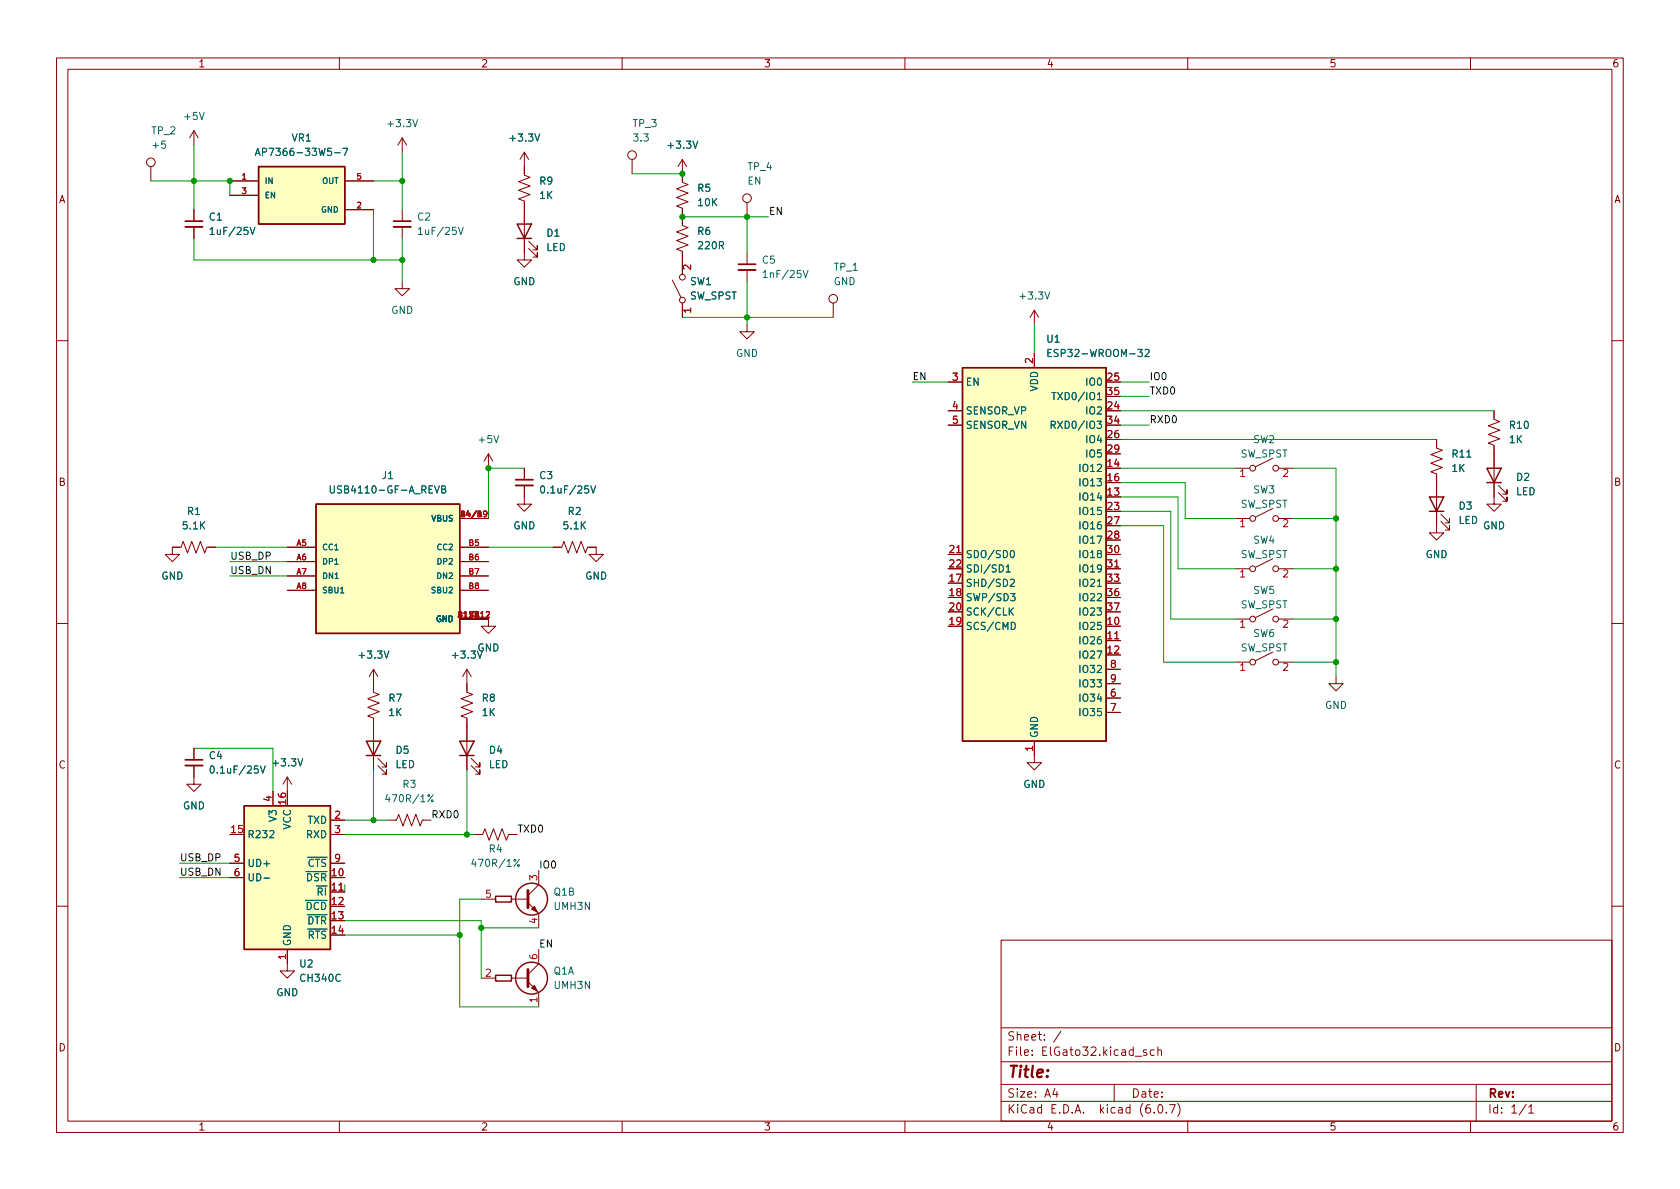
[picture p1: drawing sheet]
<svg xmlns="http://www.w3.org/2000/svg" width="297mm" height="210mm" viewBox="0 0 297 210" stroke-linecap="round" stroke-linejoin="round" font-family="sans-serif">
<g fill="none" stroke="#840000" stroke-width=".18">
<path d="M10 10.2h277v190.1h-277zM12 12.2h273v186.1h-273zM60 10.2v2M110 10.2v2M160 10.2v2M210 10.2v2M260 10.2v2M26.7 29.5v2.5M34.3 23.1v2.5M34.3 37.1v2M34.3 23.1l-.8 1.3M34.3 23.1l.8 1.3"/>
<path d="M40.6 32h5.1M40.6 34.5h5.1M61 32h5M61 37.1h5M71.1 24.4l-.7 1.2M71.1 24.4v2.5M71.1 37.1v2M71.1 24.4l.8 1.2M92.7 26.9v4.1l1 .4-2 .7 2 .8-2 .7 2 .8-2 .8 1 .4v10.4h1.3l-1.3 1.2-1.3-1.2h1.3M92.7 26.9l-.8 1.3M92.7 26.9l.8 1.3M111.8 28.2v2.5"/>
<path d="M120.6 28.2v4.1l1.1 .3-2.1 .8 2.1 .8-2.1 .7 2.1 .8-2.1 .7 1 .4v3.1l1.1 .4-2.1 .7 2.1 .8-2.1 .7 2.1 .8-2.1 .8 1 .3v4.1M120.6 28.2l-.7 1.3M120.6 28.2l.8 1.3M132.1 35.8v2.5M34.3 40.1v2.1M71.1 49.8v1.2h1.3l-1.3 1.3-1.3-1.3h1.3M71.1 40.1v2.1M93.5 43.9l1.5 1.6v-.8v.8h-.8M93.5 42.7l1.5 1.5v-.8v.8h-.8M118.9 49.5l1.5 3.1M120.6 53.6v2.5M132.1 57.4v1.3h1.2l-1.2 1.2-1.3-1.2h1.3"/>
<path d="M132.1 44.7v2M132.1 47.7v2.1M147.3 53.6v2.5M182.9 54.9l-.8 1.2M182.9 54.9v2.5M182.9 54.9l.7 1.2M10 60.2h2M167.6 67.6h2.6M167.6 72.6h2.6M167.6 75.2h2.6M182.9 62.5v2.5M254 77.7v1.5l1 .4-2 .8 2 .7-2 .8 2 .8-2 .7 1 .4v10.4h1.3l-1.3 1.3-1.3-1.3h1.3"/>
<path d="M264.2 72.6v1.6l1 .3-2.1 .8 2.1 .8-2.1 .7 2.1 .8-2.1 .8 1.1 .3v10.4h1.2l-1.2 1.3-1.3-1.3h1.3M285 60.2h2M38.1 96.8h-1.5l-.4 1-.8-2-.7 2-.8-2-.8 2-.7-2-.4 1h-1.5v1.2h1.2l-1.2 1.3-1.3-1.3h1.3M50.8 96.8h5.1M50.8 99.3h5.1M81.3 96.8h5.1M81.3 91.7h5.1M81.3 99.3h5.1M86.4 80.3l-.8 1.2M86.4 80.3v2.5M86.4 80.3l.7 1.2M92.7 85.8v3.3h1.3l-1.3 1.3-1.3-1.3h1.3"/>
<path d="M92.7 82.8v2M97.8 96.8h1.5l.4-1 .8 2 .7-2 .8 2 .7-2 .8 2 .4-1h1.5v1.2h1.3l-1.3 1.3-1.3-1.3h1.3M167.6 98h2.6M218.4 91.7h2.6M218.4 82.8h2.6M225 98.8l-3 1.5M225 89.9l-3 1.5M225 81l-3 1.5M226.1 91.7h2.5M226.1 82.8h2.5M254.8 92.2l1.5 1.5v-.7v.7h-.8M254.8 90.9l1.5 1.6v-.8v.8h-.8"/>
<path d="M264.9 87.1l1.5 1.5v-.7v.7h-.7M264.9 85.8l1.5 1.6v-.8v.8h-.7M10 110.2h2M50.8 101.8h5.1M50.8 104.4h5.1M66 118.4v4l1.1 .4-2.1 .8 2.1 .7-2.1 .8 2.1 .8-2.1 .7 1 .4v9.1M66 118.4l-.7 1.2M66 118.4l.8 1.2M81.3 109.5h5.1v1.2h1.2l-1.2 1.3-1.3-1.3h1.3M81.3 101.8h5.1M81.3 104.4h5.1M82.5 118.4v4l1.1 .4-2.1 .8 2.1 .7-2.1 .8 2.1 .8-2.1 .7 1 .4v9.1"/>
<path d="M82.5 118.4l-.7 1.2M82.5 118.4l.8 1.2M195.6 100.6h2.5M195.6 113.3h2.5M195.6 118.4h2.5M218.4 117.1h2.6M218.4 100.6h2.6M218.4 109.5h2.6M225 115.3l-3 1.5M225 107.7l-3 1.5M226.1 117.1h2.5M226.1 100.6h2.5"/>
<path d="M226.1 109.5h2.5M236.2 119.6v1.3h1.3l-1.3 1.3-1.3-1.3h1.3M285 110.2h2M34.3 135.4v3.3h1.3l-1.3 1.2-1.3-1.2h1.3M34.3 132.3v2.1M48.3 139.9v2.6M50.8 137.4l-.8 1.3M50.8 137.4v2.5M50.8 137.4l.8 1.3M66.8 135.4l1.5 1.5v-.8v.8h-.7M66.8 134.1l1.5 1.5v-.7v.7h-.7M83.3 135.4l1.5 1.5v-.8v.8h-.7"/>
<path d="M83.3 134.1l1.5 1.5v-.7v.7h-.7M182.9 131.1v3.8h1.2l-1.2 1.2-1.3-1.2h1.3M195.6 123.4h2.5M195.6 126h2.5M195.6 120.9h2.5M40.6 152.6h2.6M40.6 155.2h2.6M58.4 157.7h2.6M58.4 145h2.6M58.4 147.6h2.6M58.4 152.6h2.6M68.6 145h1.5l.4-1 .7 2 .8-2 .8 2 .7-2 .8 2 .4-1h1.5"/>
<path d="M83.8 147.6h1.5l.4-1 .8 2 .7-2 .8 2 .8-2 .7 2 .4-1h1.5M85.1 159h2.5M90.4 159h2.9M93.3 159.6l1.9 1.9v2.6M95.2 153.9v2.6l-1.9 1.9M10 160.2h2M50.8 167.9v3.8h1.3l-1.3 1.3-1.3-1.3h1.3M85.1 173h2.5M90.4 173h2.9M93.3 173.6l1.9 1.9v2.5M95.2 167.9v2.5l-1.9 1.9M177 166.3h108v32h-108z"/>
<path d="M285 160.2h2M60 198.3v2M110 198.3v2M160 198.3v2M177 194.8h108M177 191.8h108M177 187.8h108M177 181.8h108M186.5 192.5l-.4 1h1M186.9 193v1M187.6 182.4l-1.3 1.9M197 191.8v3"/>
<path d="M200.7 186.8h1.2M202.7 185.7l-.3-.1-.3 .2 .1 .3 .5 .1v.4h-.6M204.1 196.7v.1M204.1 185.7l-.5-.1-.2 .3v.4l.1 .3h.6M204.7 185.8l.2-.2 .4 .1 .1 .9M204.7 185.1v1.5M204.9 195.4l.2-.1a.81 .81 0 0 1 .6 .7 .81 .81 0 0 1-.3 .8h-.2a.81 .81 0 0 1-.6-.6 .81 .81 0 0 1 .3-.8zM206.2 196.7v.1M206.8 195.3h1l-.7 1.5M208.2 195.1a1.72 1.72 0 0 1 0 2.3M210 198.3v2M260 198.3v2"/>
<path d="M261 191.8v6.5M269.9 195.3l-1.3 1.9M270.3 195.8l.4-.5v1.5M270.3 196.8h.9"/>
<circle cx="26.7" cy="28.7" r=".76"/>
<circle cx="111.8" cy="27.4" r=".76"/>
<circle cx="132.1" cy="35" r=".76"/>
<circle cx="120.7" cy="53.1" r=".51"/>
<circle cx="120.7" cy="49" r=".51"/>
<circle cx="147.3" cy="52.8" r=".76"/>
<circle cx="221.5" cy="82.8" r=".51"/>
<circle cx="221.5" cy="91.7" r=".51"/>
<circle cx="225.6" cy="82.8" r=".51"/>
<circle cx="225.6" cy="91.7" r=".51"/>
<circle cx="221.5" cy="100.6" r=".51"/>
<circle cx="221.5" cy="117.1" r=".51"/>
<circle cx="221.5" cy="109.5" r=".51"/>
<circle cx="225.6" cy="117.1" r=".51"/>
<circle cx="225.6" cy="109.5" r=".51"/>
<circle cx="225.6" cy="100.6" r=".51"/>
</g>
<g fill="none" stroke="#840000" stroke-width=".25">
<path d="M45.7 29.5h15.3v10.1h-15.3zM91.4 39.6h2.6l-1.3 2.6zM91.4 42.2h2.6M170.2 65h25.4v66.1h-25.4zM55.9 89.1h25.4v22.9h-25.4zM252.7 87.9h2.6l-1.3 2.5zM252.7 90.4h2.6M262.9 82.8h2.5l-1.2 2.5zM262.9 85.3h2.5M64.8 131.1h2.5l-1.3 2.5zM64.8 133.6h2.5M81.3 131.1h2.5l-1.3 2.5z"/>
<path d="M81.3 133.6h2.5M43.2 142.5h15.2v25.4h-15.2zM87.6 158.5h2.8v1h-2.8zM87.6 172.5h2.8v1h-2.8z"/>
<circle cx="94" cy="159" r="2.82"/>
<circle cx="94" cy="173" r="2.82"/>
</g>
<path d="M32.8 40.1h3M69.6 40.1h3M130.6 47.7h3M91.2 85.8h3M32.8 135.4h3" fill="none" stroke="#840000" stroke-width=".33"/>
<path d="M32.8 39.1h3M69.6 39.1h3M130.6 46.7h3M91.2 84.8h3M32.8 134.4h3" fill="none" stroke="#840000" stroke-width=".3"/>
<g fill="none" stroke="#006464" stroke-width=".18">
<path d="M45.1 27.5l.5-1.3 .4 1.3M45.3 27.1h.6M60.6 26.2h.9l-.6 1.3M37.2 40.6l.3-.4v1.3M37.2 41.5h.7M44.2 40.2l.5 1.3 .4-1.3M74 40.6l.3-.4v1.3M74 41.5h.7M81.1 40.2l.4 1.3 .4-1.3M134.9 48.2l.4-.4v1.3M134.9 49.1h.8M142 47.8l.4 1.3 .5-1.3"/>
<path d="M185.3 62.4h.4M185.9 75.1h.6l.1-.2-.1-.3-.6-.1v1.3M185.9 61.8h-.6v1.3h.6M186 69.4h.7M186.2 75.1l.4 .7M186.3 69.4v1.3M202.5 61.9l.4-.1 .3 .3-.8 1h.8M58.4 85.9v1l.2 .3 .4-.1 .1-.2v-1M78.1 86.5h.5l.2-.2-.1-.3-.6-.1v1.3h.5l.2-.1v-.3l-.3-.3M95.8 86l.1-.1a.68 .68 0 0 1 .4 .7 .68 .68 0 0 1-.4 .6 .84 .84 0 0 1-.1-1.2zM104.5 85.9l.4 1.3 .4-1.3M178.7 97.5l.2-.2a.68 .68 0 0 1 .5 .7 .68 .68 0 0 1-.5 .6l-.2-.1-.1-.4z"/>
<path d="M177.9 100.2l.4-.3v1.3M177.9 101.2h.7M178.6 102.5l.5-.1 .3 .4-.8 .9h.8M178.6 108l.6 .8M178.7 105h.8l-.5 .4 .4 .2v.5l-.2 .1-.5-.1M178.8 110a.64 .64 0 0 1 .7 .7 .64 .64 0 0 1-.7 .6zM179.2 107.5l-.8 .7M37.3 135.6l.2-.2a.68 .68 0 0 1 .4 .7 .68 .68 0 0 1-.4 .6l-.2-.1-.1-.4zM46 135.4l.5 1.3 .4-1.3M46.7 155.3h.9M76.6 140.5l-1 1.3M91.8 152l-.9 1.2"/>
<circle cx="76.4" cy="141.6" r=".18"/>
<circle cx="91.6" cy="153" r=".18"/>
</g>
<g fill="#ffffc2" stroke="#ffffc2" stroke-width=".18">
<path d="M170.2 65h25.4v66.1h-25.4z"/>
<path d="M55.9 89.1h25.4v22.9h-25.4z"/>
<path d="M43.2 142.5h15.2v25.4h-15.2z"/>
<path d="M45.7 29.5h15.3v10.1h-15.3z"/>
</g>
<path d="M93.3 157.5v3M93.3 171.4v3.1" fill="none" stroke="#840000" stroke-width=".51"/>
<g fill="#840000" stroke="#840000" stroke-width=".18">
<path d="M94.5 160.3l.5 1-1-.5z"/>
<path d="M94 174.7l.5-.5 .5 1.1z"/>
</g>
<path d="M81 109.2l.3-1.1 .4 1.1M86 108.2l.4-.1 .2 .3-.7 .8h.7" fill="none" stroke="#a90000" stroke-width=".18"/>
<g fill="none" stroke="#009600" stroke-width=".18">
<path d="M26.7 32h13.9v2.5M34.3 25.6v11.5M66 37.1v8.9M66 32h5.1M71.1 26.9v10.2M111.8 30.7h8.8M120.6 38.3h15.3M132.1 38.3v6.4M34.3 42.2v3.8h36.8M71.1 42.2v7.6M120.6 56.1h26.7M132.1 49.8v7.6"/>
<path d="M182.9 57.4v5.1M161.3 67.6h6.3M198.1 70.1h5.1M198.1 77.7h55.9M198.1 72.6h66.1M198.1 67.6h5.1M198.1 75.2h5.1M38.1 96.8h12.7M40.6 99.3h10.2M86.4 96.8h11.4M92.7 82.8h-6.3v8.9M198.1 82.8h20.3"/>
<path d="M198.1 85.3h11.4v6.4h8.9M198.1 87.9h10.2v12.7h10.1M198.1 93h7.6v24.1h12.7M198.1 90.4h8.9v19.1h11.4M228.6 82.8h7.6v36.8M228.6 91.7h7.6M40.6 101.8h10.2M228.6 100.6h7.6M228.6 109.5h7.6M228.6 117.1h7.6M34.3 132.3h14v7.6M66 136.1v8.9"/>
<path d="M82.5 136.1v11.5M31.7 152.6h8.9M31.7 155.2h8.9M61 145h7.6M61 156.5v1.2M61 147.6h22.8M85.1 159h-3.8v19h13.9M61 162.8h24.1v10.2M61 165.3h20.3M85.1 164.1h10.1"/>
</g>
<g fill="#009600" stroke="#009600" stroke-width=".18">
<circle cx="81.3" cy="165.3" r=".46"/>
<circle cx="85.1" cy="164.1" r=".46"/>
<circle cx="66" cy="145" r=".46"/>
<circle cx="82.5" cy="147.6" r=".46"/>
<circle cx="236.2" cy="91.7" r=".46"/>
<circle cx="236.2" cy="109.5" r=".46"/>
<circle cx="236.2" cy="100.6" r=".46"/>
<circle cx="86.4" cy="82.8" r=".46"/>
<circle cx="71.1" cy="32" r=".46"/>
<circle cx="66" cy="46" r=".46"/>
<circle cx="40.6" cy="32" r=".46"/>
<circle cx="34.3" cy="32" r=".46"/>
<circle cx="71.1" cy="46" r=".46"/>
<circle cx="120.6" cy="30.7" r=".46"/>
<circle cx="120.6" cy="38.3" r=".46"/>
<circle cx="132.1" cy="38.3" r=".46"/>
<circle cx="132.1" cy="56.1" r=".46"/>
<circle cx="236.2" cy="117.1" r=".46"/>
</g>
<text font-size="2.8" fill="#840000" x="178" y="190.6">Title:</text>
<g font-size="2.1" fill="#840000">
<text x="178" y="184">Sheet: /</text>
<text x="178" y="186.7">File: ElGato32.kicad_sch</text>
<text x="178" y="196.9">KiCad E.D.A. kicad (6.0.7)</text>
<text x="178" y="194.1">Size: A4</text>
<text x="200" y="194.1">Date:</text>
<text x="263" y="194.1">Rev:</text>
<text x="263" y="196.9">Id: 1/1</text>
</g>
<g font-size="1.8" fill="#840000">
<text x="35" y="11.9">1</text>
<text x="85" y="11.9">2</text>
<text x="135" y="11.9">3</text>
<text x="185" y="11.9">4</text>
<text x="235" y="11.9">5</text>
<text x="285" y="11.9">6</text>
<text x="10.3" y="35.9">A</text>
<text x="285.3" y="35.9">A</text>
<text x="10.3" y="85.9">B</text>
<text x="285.3" y="85.9">B</text>
<text x="10.3" y="135.9">C</text>
<text x="285.3" y="135.9">C</text>
<text x="10.3" y="185.9">D</text>
<text x="285.3" y="185.9">D</text>
<text x="35" y="199.9">1</text>
<text x="85" y="199.9">2</text>
<text x="135" y="199.9">3</text>
<text x="185" y="199.9">4</text>
<text x="235" y="199.9">5</text>
<text x="285" y="199.9">6</text>
</g>
<g font-size="1.8" fill="#006464">
<text x="26.8" y="23.7">TP_2</text>
<text x="32.7" y="21.2">+5V</text>
<text x="68.8" y="22.5">+3.3V</text>
<text x="111.9" y="22.5">TP_3</text>
<text x="27.1" y="26.3">+5</text>
<text x="46.8" y="27.6">AP7366-33W5-7</text>
<text x="51.6" y="25">VR1</text>
<text x="90.4" y="25">+3.3V</text>
<text x="112.1" y="25">3.3</text>
<text x="118.3" y="26.3">+3.3V</text>
<text x="95.4" y="32.6">R9</text>
<text x="95.4" y="35.2">1K</text>
<text x="123.4" y="33.9">R5</text>
<text x="132.2" y="32.6">EN</text>
<text x="132.3" y="30.1">TP_4</text>
<text x="37" y="39">C1</text>
<text x="37.7" y="41.5">1uF/25V</text>
<text x="73.8" y="39">C2</text>
<text x="74.5" y="41.5">1uF/25V</text>
<text x="96.7" y="41.8">D1</text>
<text x="123.4" y="41.5">R6</text>
<text x="123.5" y="36.4">10K</text>
<text x="96.6" y="44.4">LED</text>
<text x="123.6" y="44.1">220R</text>
<text x="134.8" y="46.6">C5</text>
<text x="147.5" y="47.9">TP_1</text>
<text x="90.7" y="50.4">GND</text>
<text x="121.9" y="53">SW_SPST</text>
<text x="122" y="50.4">SW1</text>
<text x="135.5" y="49.1">1nF/25V</text>
<text x="147.4" y="50.4">GND</text>
<text x="180.5" y="53">+3.3V</text>
<text x="69.2" y="55.5">GND</text>
<text x="130.1" y="63.1">GND</text>
<text x="185.1" y="60.6">U1</text>
<text x="186.3" y="63.1">ESP32-WROOM-32</text>
<text x="170.7" y="68.2">EN</text>
<text x="183.5" y="69.3" transform="rotate(-90 183.5 69.3)">VDD</text>
<text x="187.2" y="70.7">TXD0/IO1</text>
<text x="192.2" y="68.2">IO0</text>
<text x="170.7" y="73.3">SENSOR_VP</text>
<text x="170.7" y="75.8">SENSOR_VN</text>
<text x="187" y="75.8">RXD0/IO3</text>
<text x="192.2" y="73.3">IO2</text>
<text x="267" y="75.8">R10</text>
<text x="84.8" y="78.4">+5V</text>
<text x="191.2" y="83.4">IO12</text>
<text x="192.2" y="78.4">IO4</text>
<text x="192.2" y="80.9">IO5</text>
<text x="219.3" y="80.9">SW_SPST</text>
<text x="221.6" y="78.4">SW2</text>
<text x="256.7" y="83.4">1K</text>
<text x="256.8" y="80.9">R11</text>
<text x="266.9" y="78.4">1K</text>
<text x="59.3" y="87.2">USB4110-GF-A_REVB</text>
<text x="67.6" y="84.7">J1</text>
<text x="95.4" y="84.7">C3</text>
<text x="96.2" y="87.2">0.1uF/25V</text>
<text x="191.2" y="88.5">IO14</text>
<text x="191.2" y="86">IO13</text>
<text x="219.3" y="89.8">SW_SPST</text>
<text x="221.6" y="87.2">SW3</text>
<text x="268" y="87.6">LED</text>
<text x="268.2" y="85">D2</text>
<text x="32.4" y="93.6">5.1K</text>
<text x="33.2" y="91.1">R1</text>
<text x="90.7" y="93.6">GND</text>
<text x="99.7" y="93.6">5.1K</text>
<text x="100.5" y="91.1">R2</text>
<text x="191.2" y="91.1">IO15</text>
<text x="191.2" y="93.6">IO16</text>
<text x="257.8" y="92.6">LED</text>
<text x="258" y="90.1">D3</text>
<text x="262.2" y="93.6">GND</text>
<text x="170.7" y="98.7">SDO/SD0</text>
<text x="170.7" y="101.2">SDI/SD1</text>
<text x="191.2" y="96.1">IO17</text>
<text x="191.2" y="98.7">IO18</text>
<text x="191.2" y="101.2">IO19</text>
<text x="219.3" y="98.7">SW_SPST</text>
<text x="221.6" y="96.1">SW4</text>
<text x="252" y="98.7">GND</text>
<text x="28.5" y="102.5">GND</text>
<text x="103.4" y="102.5">GND</text>
<text x="170.7" y="103.8">SHD/SD2</text>
<text x="170.7" y="106.3">SWP/SD3</text>
<text x="191.2" y="103.8">IO21</text>
<text x="191.2" y="106.3">IO22</text>
<text x="219.3" y="107.6">SW_SPST</text>
<text x="221.6" y="105">SW5</text>
<text x="170.7" y="111.4">SCS/CMD</text>
<text x="170.7" y="108.8">SCK/CLK</text>
<text x="191.2" y="111.4">IO25</text>
<text x="191.2" y="113.9">IO26</text>
<text x="191.2" y="108.8">IO23</text>
<text x="221.6" y="112.6">SW6</text>
<text x="63.7" y="116.5">+3.3V</text>
<text x="80.2" y="116.5">+3.3V</text>
<text x="84.4" y="115.2">GND</text>
<text x="191.2" y="116.5">IO27</text>
<text x="191.2" y="119">IO32</text>
<text x="219.3" y="115.2">SW_SPST</text>
<text x="68.8" y="124.1">R7</text>
<text x="85.3" y="124.1">R8</text>
<text x="191.2" y="124.1">IO34</text>
<text x="191.2" y="121.5">IO33</text>
<text x="234.3" y="125.3">GND</text>
<text x="68.8" y="126.6">1K</text>
<text x="85.3" y="126.6">1K</text>
<text x="183.5" y="130.6" transform="rotate(-90 183.5 130.6)">GND</text>
<text x="191.2" y="126.6">IO35</text>
<text x="37" y="134.2">C4</text>
<text x="37.8" y="136.8">0.1uF/25V</text>
<text x="48.5" y="135.5">+3.3V</text>
<text x="69.9" y="135.8">LED</text>
<text x="70" y="133.3">D5</text>
<text x="86.4" y="135.8">LED</text>
<text x="86.5" y="133.3">D4</text>
<text x="32.3" y="143.1">GND</text>
<text x="68.8" y="141.9">470R/1%</text>
<text x="71.3" y="139.3">R3</text>
<text x="180.9" y="139.3">GND</text>
<text x="43.7" y="148.2">R232</text>
<text x="48.9" y="145.2" transform="rotate(-90 48.9 145.2)">V3</text>
<text x="51.4" y="146.7" transform="rotate(-90 51.4 146.7)">VCC</text>
<text x="54.2" y="148.2">RXD</text>
<text x="54.4" y="145.7">TXD</text>
<text x="43.7" y="153.3">UD+</text>
<text x="43.7" y="155.8">UD-</text>
<text x="52.8" y="155.8">~{DSR}</text>
<text x="53" y="153.3">~{CTS}</text>
<text x="84" y="153.3">470R/1%</text>
<text x="86.5" y="150.7">R4</text>
<text x="52.7" y="160.9">~{DCD}</text>
<text x="54.8" y="158.4">~{RI}</text>
<text x="98" y="158.4">Q1B</text>
<text x="98.1" y="160.9">UMH3N</text>
<text x="51.4" y="167.4" transform="rotate(-90 51.4 167.4)">GND</text>
<text x="52.9" y="163.4">~{DTR}</text>
<text x="53" y="166">~{RTS}</text>
<text x="53" y="171.1">U2</text>
<text x="53.3" y="173.6">CH340C</text>
<text x="97.9" y="172.3">Q1A</text>
<text x="48.8" y="176.1">GND</text>
<text x="98.1" y="174.9">UMH3N</text>
</g>
<g font-size="1.8" fill="#0f0f0f">
<text x="135.9" y="38">EN</text>
<text x="161.3" y="67.2">EN</text>
<text x="203.2" y="69.7">TXD0</text>
<text x="203.2" y="67.2">IO0</text>
<text x="203.2" y="74.8">RXD0</text>
<text x="40.6" y="99">USB_DP</text>
<text x="40.6" y="101.5">USB_DN</text>
<text x="76.2" y="144.7">RXD0</text>
<text x="91.4" y="147.2">TXD0</text>
<text x="31.7" y="154.8">USB_DN</text>
<text x="31.7" y="152.3">USB_DP</text>
<text x="95.2" y="153.6">IO0</text>
<text x="95.2" y="167.5">EN</text>
</g>
<g font-size="1.8" fill="#a90000">
<text x="122.2" y="47.7" transform="rotate(-90 122.2 47.7)">2</text>
<text x="122.2" y="55.4" transform="rotate(-90 122.2 55.4)">1</text>
<text x="182.6" y="64.2" transform="rotate(-90 182.6 64.2)">2</text>
<text x="168.4" y="67.3">3</text>
<text x="195.9" y="67.3">25</text>
<text x="195.9" y="69.8">35</text>
<text x="168.4" y="72.4">4</text>
<text x="168.4" y="74.9">5</text>
<text x="195.9" y="72.4">24</text>
<text x="195.9" y="77.5">26</text>
<text x="195.9" y="74.9">34</text>
<text x="195.9" y="82.5">14</text>
<text x="195.9" y="80">29</text>
<text x="195.9" y="87.6">13</text>
<text x="195.9" y="85.1">16</text>
<text x="219.2" y="84.3">1</text>
<text x="226.8" y="84.3">2</text>
<text x="195.9" y="90.2">23</text>
<text x="195.9" y="92.7">27</text>
<text x="195.9" y="95.2">28</text>
<text x="219.2" y="93.2">1</text>
<text x="226.8" y="93.2">2</text>
<text x="167.9" y="97.8">21</text>
<text x="167.9" y="100.3">22</text>
<text x="195.9" y="97.8">30</text>
<text x="195.9" y="100.3">31</text>
<text x="167.9" y="102.9">17</text>
<text x="167.9" y="105.4">18</text>
<text x="167.9" y="107.9">20</text>
<text x="195.9" y="102.9">33</text>
<text x="195.9" y="105.4">36</text>
<text x="195.9" y="107.9">37</text>
<text x="219.2" y="102.1">1</text>
<text x="226.8" y="102.1">2</text>
<text x="167.9" y="110.5">19</text>
<text x="195.9" y="110.5">10</text>
<text x="195.9" y="113">11</text>
<text x="219.2" y="111">1</text>
<text x="226.8" y="111">2</text>
<text x="195.9" y="115.6">12</text>
<text x="196.4" y="118.1">8</text>
<text x="219.2" y="118.6">1</text>
<text x="226.8" y="118.6">2</text>
<text x="196.4" y="123.2">6</text>
<text x="196.4" y="125.7">7</text>
<text x="196.4" y="120.6">9</text>
<text x="182.6" y="132.8" transform="rotate(-90 182.6 132.8)">1</text>
<text x="48" y="141.7" transform="rotate(-90 48 141.7)">4</text>
<text x="50.5" y="142.2" transform="rotate(-90 50.5 142.2)">16</text>
<text x="40.9" y="147.3">15</text>
<text x="59.2" y="144.8">2</text>
<text x="59.2" y="147.3">3</text>
<text x="41.4" y="152.4">5</text>
<text x="41.4" y="154.9">6</text>
<text x="58.7" y="154.9">10</text>
<text x="59.2" y="152.4">9</text>
<text x="95" y="155.7" transform="rotate(-90 95 155.7)">3</text>
<text x="58.7" y="157.5">11</text>
<text x="58.7" y="160">12</text>
<text x="85.9" y="158.7">5</text>
<text x="58.7" y="162.6">13</text>
<text x="58.7" y="165.1">14</text>
<text x="95" y="163.3" transform="rotate(-90 95 163.3)">4</text>
<text x="50.5" y="169.7" transform="rotate(-90 50.5 169.7)">1</text>
<text x="85.9" y="172.7">2</text>
<text x="95" y="169.7" transform="rotate(-90 95 169.7)">6</text>
<text x="95" y="177.3" transform="rotate(-90 95 177.3)">1</text>
</g>
<g font-size="1.4" fill="#a90000">
<text x="42.8" y="31.7">1</text>
<text x="42.8" y="34.3">3</text>
<text x="63.1" y="31.7">5</text>
<text x="63.1" y="36.8">2</text>
<text x="81.8" y="91.4">B4/A9</text>
<text x="52.4" y="96.5">A5</text>
<text x="52.4" y="99.1">A6</text>
<text x="52.4" y="101.6">A7</text>
<text x="82.9" y="96.5">B5</text>
<text x="82.9" y="99.1">B6</text>
<text x="82.9" y="101.6">B7</text>
<text x="52.4" y="104.1">A8</text>
<text x="82.9" y="104.1">B8</text>
<text x="81.4" y="109.2">B1/A12</text>
<text x="83" y="109.2">S1</text>
<text x="83.9" y="109.2">2</text>
</g>
<g font-size="1.4" fill="#006464">
<text x="46.7" y="32.5">IN</text>
<text x="46.7" y="35">EN</text>
<text x="57" y="32.5">OUT</text>
<text x="56.8" y="37.6">GND</text>
<text x="76.3" y="92.2">VBUS</text>
<text x="56.9" y="97.3">CC1</text>
<text x="56.9" y="99.8">DP1</text>
<text x="77.4" y="97.3">CC2</text>
<text x="77.5" y="99.8">DP2</text>
<text x="56.9" y="102.4">DN1</text>
<text x="56.9" y="104.9">SBU1</text>
<text x="76.5" y="104.9">SBU2</text>
<text x="77.4" y="102.4">DN2</text>
<text x="77.1" y="110">GND</text>
</g>
</svg>
